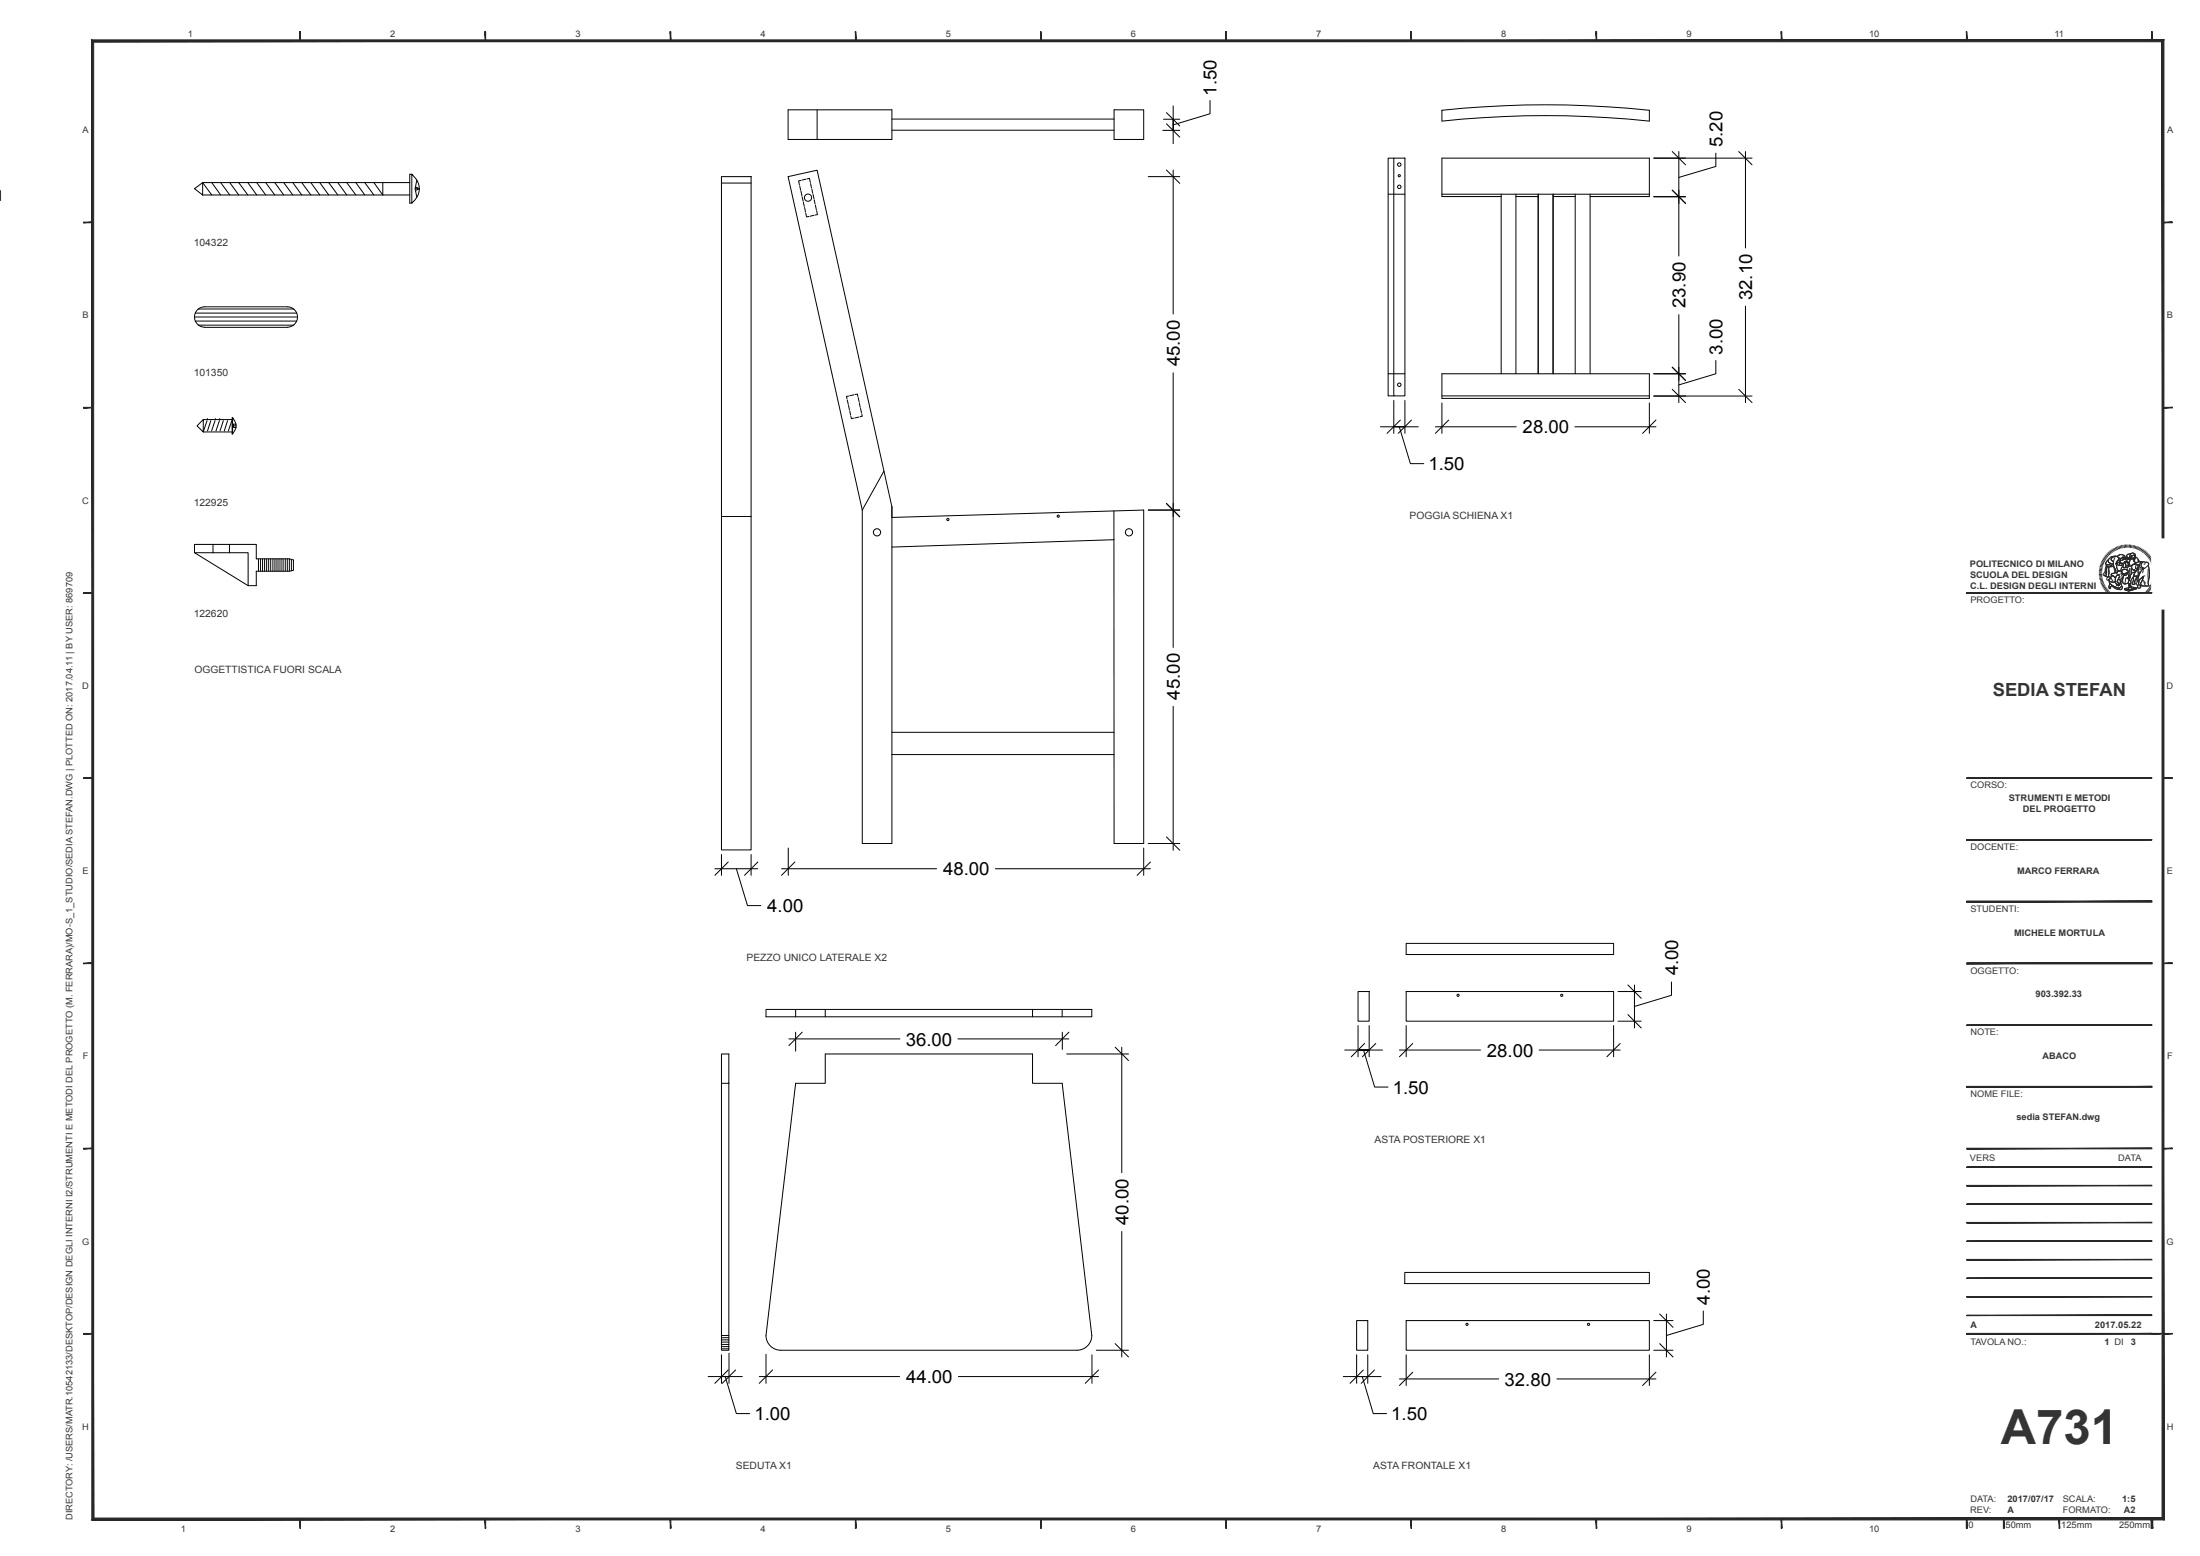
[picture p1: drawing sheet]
<svg xmlns="http://www.w3.org/2000/svg" width="594mm" height="420mm" viewBox="0 0 594 420" stroke-linecap="round" stroke-linejoin="round" font-family="sans-serif">
<g fill="none" stroke="#000" stroke-width=".27">
<path d="M212.8 29.6h28v8h-28zM220.6 29.6v8M240.8 35.1h60M240.8 32.1h60M300.8 29.6h8v8h-8zM389.3 29.7v3a265 265 0 0 1 56 0v-3M389.3 29.8a265 265 0 0 1 56 0M52.5 50.9l2.2-1.6v3.3zM54.7 52.6h55.9M57.2 49.3l2.4 3.3M59.6 49.3l2.4 3.3M62 49.3l2.5 3.3"/>
<path d="M64.5 49.3l2.4 3.3M66.9 49.3l2.4 3.3M69.3 49.3l2.4 3.3M71.7 49.3l2.5 3.3M74.2 49.3l2.4 3.3M76.6 49.3l2.5 3.3M79.1 49.3l2.4 3.3M81.5 49.3l2.4 3.3M83.9 49.3l2.4 3.3M86.3 49.3l2.5 3.3M88.8 49.3l2.4 3.3M91.2 49.3l2.4 3.3"/>
<path d="M93.6 49.3l2.5 3.3M96.1 49.3l2.4 3.3M98.5 49.3l2.4 3.3M100.9 49.3l2.5 3.3v-3.3M110.6 49.3h-55.9l2.5 3.3M111.2 47a4.7 4.7 0 0 1 0 7.8zM111.2 47h-.6v7.8h.6M112.2 50.4l1 .5h-1.1M112.5 48.6l-.4 2.3 .4 2.4M113.2 50.9l-1 .5M194.8 47.7h8v181.7h-8zM194.8 49.4h8"/>
<path d="M212.8 47.7l7.8-1.8 20.2 90.9v90.9h-8v-90zM215.9 50.2l.3 1.2M216.2 48.7l-.6 .1 .2 1.1M216.3 51.6l.2 1.2M216.6 53.1l.3 1.2M216.9 54.6l.2 1.1M217.2 56l.3 1.2M217.5 57.5l.3 1.1 .6-.2M217.7 48.4l-1.2 .2M218 48.3l.5-.2 .3 1.1M218.8 49.5l.3 1.2M219.2 51l.2 1.2"/>
<path d="M219.5 52.5l.3 1.1M219.8 58.1l-1.1 .3M219.8 53.9l.3 1.2M220.2 55.4l.2 1.2M220.5 56.8l.2 1.1-.6 .1M374.8 52.4h4.5M376.3 42.7h3v64.2h-3zM376.3 42.7h-1.5v64.2h1.5M389.3 52.4h56M405.3 52.4v48.5M405.3 53.1h-16v-10.4h56v10.4h-16M409.3 52.4v48.5"/>
<path d="M409.3 53.1h6M415.3 52.4v48.5M419.3 52.4v48.5M419.3 53.1h6M425.3 52.4v48.5M429.3 52.4v48.5M52.5 85.6h27.8M52.7 84.5h27.4M52.7 86.7h27.4M53.5 83.4h25.8M53.5 87.8h25.8M55.3 88.3a2.75 2.75 0 0 1-2.8-2.7 2.75 2.75 0 0 1 2.8-2.8h22.3a2.75 2.75 0 0 1 2.7 2.8 2.75 2.75 0 0 1-2.7 2.7"/>
<path d="M55.3 88.4h22.3M54.9 116.6l-1.7-1.7 1.7-1.6v3.3h7.8M54.9 113.3h7.8M55.9 113.5l-.9 2.8M56 113.3h.1M56.9 113.5l-.9 2.8M58.1 113.5l-1 2.8M58.1 113.3h.1M59.2 113.5l-.9 2.8M59.3 113.3h.1M60.3 113.5l-.9 2.8M61.4 113.5l-.8 2.8"/>
<path d="M62.6 113.5l-.9 2.8M62.8 112.7l-.1 4.4 .1-4.4 .9 1.8M62.8 114.6h.1M63.1 114.5h.6v.9h-.6zM63.1 114.9h.6M63.7 115.4l-.9 1.7M228.7 108l.3 1.1M229.1 109.4l.2 1.2M229.1 106.9l-.6 .1 .2 .7M229.4 110.9l.3 1.2M229.7 112.4l.2 .6 .6-.1M230.6 106.6l-1.2 .2"/>
<path d="M230.9 106.5l.6-.1 .1 .6M231.7 107.3l.3 1.2M231.9 112.6l-1.1 .2M232 108.8l.3 1.2M232.3 110.2l.3 1.2M232.7 111.7l.1 .7-.6 .1M374.8 100.9h4.5M389.3 100.9h56v6.6h-56zM389.3 106.9h56M194.8 139.4h8M238.7 127.2l-5.9 10.5M300.8 137.9v89.8h8v-90l-68 2"/>
<path d="M52.5 149.2l14.5 8.9M57.5 149.2h-5v-2.3h16.7v3.9h8.9M57.5 149.2h4.5M57.5 146.9v2.3M62 149.2h5v8.9h2.2v-3.9h8.9v-3.4l1.1 .3v2.8l-1.1 .3M62 146.9v2.3M69.8 150.8v3.4M70.3 150.8v3.4M70.9 150.8v3.4M71.4 150.8v3.4M72 150.8v3.4M72.5 150.8v3.4"/>
<path d="M73.1 150.8v3.4M73.7 150.8v3.4M74.2 150.8v3.4M74.8 150.8v3.4M75.3 150.8v3.4M75.9 150.8v3.4M76.4 150.8v3.4M77 150.8v3.4M77.6 150.8v3.4M78.7 151v3.1M300.8 145.7l-60 2M240.8 197.7h60"/>
<path d="M240.8 203.7h60M379.7 254.6h56v3.1h-56zM206.8 272.5h88v2h-88zM214.8 272.5v2M222.8 272.5v2M278.8 272.5v2M286.8 272.5v2M366.7 267.6h3v8h-3zM379.7 267.6h56v8h-56zM194.8 292.4v-7.9h2v80h-2v-72.1h2M214.8 292.4h8v-7.9h56v7.9h8l8 68.1a4 4 0 0 1-4 4h-80a4 4 0 0 1-4-4zM366.3 356.5h3v8h-3z"/>
<path d="M379.3 343.5h66v3h-66zM379.7 356.5h65.6v8h-65.6zM194.8 360.5h2M194.8 361.1h2M194.8 361.7h2M194.8 362.3h2M194.8 362.9h2M194.8 363.5h2M194.8 364.1h2"/>
<circle cx="218.2" cy="53.4" r=".97"/>
<circle cx="377.8" cy="47.4" r=".3"/>
<circle cx="377.8" cy="50.4" r=".47"/>
<circle cx="377.8" cy="44.4" r=".47"/>
<circle cx="377.8" cy="103.9" r=".47"/>
<circle cx="285.7" cy="139.3" r=".3"/>
<circle cx="236.8" cy="143.7" r=".97"/>
<circle cx="255.9" cy="140.2" r=".3"/>
<circle cx="304.8" cy="143.7" r=".97"/>
<circle cx="393.7" cy="268.7" r=".3"/>
<circle cx="421.7" cy="268.7" r=".3"/>
<circle cx="396.1" cy="357.5" r=".3"/>
<circle cx="428.9" cy="357.5" r=".3"/>
</g>
<g fill="#272727" stroke="#272727" stroke-width=".27">
<path d="M430.9 8.5l.2 2.5v-2.5zM430.9 8.5l.2 2.5h-.2z"/>
<path d="M24.8 410.3l559-.5h-558.5zM24.8 410.3l559-.5 .5 .5z"/>
<path d="M583.8 11.3v398.5l.5 .5zM583.8 11.3l.5-.5v399.5z"/>
<path d="M25.3 11.3h558.5l.5-.5zM24.8 10.8h559.5l-559 .5z"/>
<path d="M24.8 10.8l.5 399v-398.5zM24.8 10.8l.5 399-.5 .5z"/>
<path d="M380.9 8.5l.2 2.5v-2.5zM380.9 8.5l.2 2.5h-.2z"/>
<path d="M480.9 8.5l.2 2.5v-2.5zM480.9 8.5l.2 2.5h-.2z"/>
<path d="M530.9 8.5l.2 2.5v-2.5zM530.9 8.5l.2 2.5h-.2z"/>
<path d="M22.5 110.1h2.5v-.1zM22.5 110h2.5l-2.5 .1z"/>
<path d="M22.5 60.1h2.5v-.1zM22.5 60h2.5l-2.5 .1z"/>
<path d="M22.5 210.1h2.5v-.2zM22.5 209.9h2.5l-2.5 .2z"/>
<path d="M22.5 260.1h2.5v-.2zM22.5 259.9h2.5l-2.5 .2z"/>
<path d="M22.5 310.1h2.5v-.2zM22.5 309.9h2.5l-2.5 .2z"/>
<path d="M22.5 360.1h2.5v-.2zM22.5 359.9h2.5l-2.5 .2z"/>
<path d="M22.5 160.1h2.5v-.2zM22.5 159.9h2.5l-2.5 .2z"/>
<path d="M330.9 8.5l.2 2.5v-2.5zM330.9 8.5l.2 2.5h-.2z"/>
<path d="M280.9 8.5l.2 2.5v-2.5zM280.9 8.5l.2 2.5h-.2z"/>
<path d="M230.9 8.5l.2 2.5v-2.5zM230.9 8.5l.2 2.5h-.2z"/>
<path d="M181 8.5l.1 2.5v-2.5zM181 8.5l.1 2.5h-.1z"/>
<path d="M131 8.5l.1 2.5v-2.5zM131 8.5l.1 2.5h-.1z"/>
<path d="M81 8.5l.1 2.5v-2.5zM81 8.5l.1 2.5h-.1z"/>
<path d="M.1 51.5v2.5zM.1 51.5v2.5z"/>
<path d="M430.9 410l.2 2.5v-2.5zM430.9 410l.2 2.5h-.2z"/>
<path d="M380.9 410l.2 2.5v-2.5zM380.9 410l.2 2.5h-.2z"/>
<path d="M480.9 410l.2 2.5v-2.5zM480.9 410l.2 2.5h-.2z"/>
<path d="M530.9 410l.2 2.5v-2.5zM530.9 410l.2 2.5h-.2z"/>
<path d="M330.9 410l.2 2.5v-2.5zM330.9 410l.2 2.5h-.2z"/>
<path d="M280.9 410l.2 2.5v-2.5zM280.9 410l.2 2.5h-.2z"/>
<path d="M230.9 410l.2 2.5v-2.5zM230.9 410l.2 2.5h-.2z"/>
<path d="M181 410l.1 2.5v-2.5zM181 410l.1 2.5h-.1z"/>
<path d="M131 410l.1 2.5v-2.5zM131 410l.1 2.5h-.1z"/>
<path d="M81 410l.1 2.5v-2.5zM81 410l.1 2.5h-.1z"/>
<path d="M580.9 8.5l.2 2.5v-2.5zM580.9 8.5l.2 2.5h-.2z"/>
<path d="M580.9 410l.2 2.5v-2.5zM580.9 410l.2 2.5h-.2z"/>
<path d="M584 110v.1l2.5-.1zM584 110.1l2.5-.1v.1z"/>
<path d="M584 60v.1l2.5-.1zM584 60.1l2.5-.1v.1z"/>
<path d="M584 209.9v.2l2.5-.2zM584 210.1l2.5-.2v.2z"/>
<path d="M584 259.9v.2l2.5-.2zM584 260.1l2.5-.2v.2z"/>
<path d="M584 309.9v.2l2.5-.2zM584 310.1l2.5-.2v.2z"/>
<path d="M584 359.9v.2l2.5-.2zM584 360.1l2.5-.2v.2z"/>
<path d="M584 159.9v.2l2.5-.2zM584 160.1l2.5-.2v.2z"/>
</g>
<g fill="none" stroke="#272727" stroke-width=".27">
<path d="M566.8 154.4h.7M566.8 154.7h.7M566.8 154l.7 .1M566.9 153.6l.6 .1M566.9 153.3l.7 .1M567 152.9l.7 .2M567.1 152.6l.7 .2M567.2 152.2l.6 .3M567.3 151.9l.7 .3M567.5 151.6l.6 .3M567.5 155l-.7 .1M567.5 155.4h-.7"/>
<path d="M567.5 155.7l-.6 .1M567.6 156l-.7 .1M567.6 151.3l.6 .3M567.7 156.3l-.7 .2M567.7 156.6l-.6 .2M567.8 150.9l.6 .4M567.8 156.9l-.6 .3M567.9 157.2l-.6 .3M568 150.6l.6 .4M568 157.5l-.5 .3M568.2 150.3l.5 .4M568.2 157.8l-.6 .4"/>
<path d="M568.3 158.1l-.5 .4M568.4 150l.5 .5M568.5 158.4l-.6 .4M568.6 149.8l.5 .4M568.7 158.7l-.6 .4M568.9 149.5l.4 .5M568.9 158.9l-.6 .5M569.1 149.2l.5 .5M569.1 159.2l-.5 .4M569.3 159.4l-.5 .5M569.4 149l.4 .5M569.5 159.7l-.4 .5"/>
<path d="M569.6 148.8l.4 .5M569.8 159.9l-.5 .5M569.9 148.6l.4 .5M570.2 148.3l.4 .6M570.5 148.2l.3 .5M570.8 148l.3 .6M571.1 147.8l.3 .6M571.4 147.7l.3 .6M571.8 147.5l.2 .7M572.1 147.4l.2 .7M572.5 147.3l.1 .7M572.8 154.1l.6-.5 1 .3 .3 .6-.9 .4a.39 .39 0 0 1-.5 .1 .39 .39 0 0 1-.3-.3z"/>
<path d="M572.8 147.2l.2 .7M573.2 147.2l.1 .6M573.3 155l.5 .4 .5-.3 .4-.8-.3-.4-.5-.2h-.6l-.5 .7-.1-.1 .2-1.1 .2-.2 1.3 .2 .5-.4v-.3l.6 .1v.5a.62 .62 0 0 1-.1 1l.1 .8-.3 .3-.4 .2-.2 .6h-.3l.5 .2-.1 .4 .3-.3-.3 1.1h-.2a.86 .86 0 0 1-1.3-.1l-.4-.4 .3-.5 .2-1.1M573.5 147.1l.1 .7M573.6 158.9l2-.5 1.2 .3-2.1 .6zM573.8 147.1l.1 .7M574.2 147.1v.7M574.6 147.1v.7M574.7 159.3l2.1-.6v.3l-2.1 .6zM574.8 155.4h.1M575 147.1l-.1 .7M575 157.5l.2-.1 .2 1.1-.3-.6-.3 .7z"/>
<path d="M575.3 149.5a.81 .81 0 0 1 1.1 0 .81 .81 0 0 1 0 1.2l-.1 .5-.2 .3 .2-1.4a.5 .5 0 0 0-.6-.2 .5 .5 0 0 0-.3 .6l-.2 .6-.2-.8zM575.3 147.1l-.1 .7M575.5 152.7a1.39 1.39 0 0 1 2.1 .1 1.7 1.7 0 0 1-1.4 1.3l-.1-.1a1.17 1.17 0 0 1-.6-1.3zM575.6 150l.6-.2 .2 .5-.3 .5a.4 .4 0 0 1-.4 .1 .4 .4 0 0 1-.3-.4zM575.6 154.6l.8-.1-.4 1.3-.7 .9 .1 .7-.4 .1-.2 .5a2.53 2.53 0 0 1 .3-2.1zM575.6 147.2l-.1 .6M576 147.2l-.1 .7M576.1 155.6l.8-.1-.3 .8a1.1 1.1 0 0 0-.1 1.3h-.7zM576.3 147.3l-.1 .7M576.4 152.1l1-.5h.9l-.7 1-1.3-.4zM576.5 150.3l.6 .4 .6 .9-.9 .3a.73 .73 0 0 1-.3-1.3zM576.7 147.4l-.2 .7"/>
<path d="M577 147.5l-.2 .6M577.1 153.6h.3l-.2 1.9-1.1 .1a2.2 2.2 0 0 1 .8-1.7zM577.4 147.6l-.3 .7M577.5 156.6l1.2-1-.4 1.3a1.17 1.17 0 0 0-.4 1.4 .41 .41 0 0 1-.3 .4 .41 .41 0 0 1-.5-.3zM577.7 147.8l-.3 .6M578 148l-.3 .6M578.3 148.1l-.3 .6M578.6 151.6l.7 .2a.53 .53 0 0 1 .7 .1 .53 .53 0 0 1 0 .7l.3 1.6v1.7a1.99 1.99 0 0 0 0 2.2h-2.5l.9-2.5-1.5 1.4a6.3 6.3 0 0 1 1.3-3.5l.5-.1a.93 .93 0 0 1-.9-.7 .93 .93 0 0 1 .5-1.1zM578.6 148.3l-.3 .6M578.9 148.5l-.4 .6M579.2 148.7l-.4 .5M579.2 159.8l.5 .5"/>
<path d="M579.5 148.9l-.4 .5M579.5 159.6l.4 .4M579.7 159.4l.5 .4M579.7 149.2l-.4 .5M579.9 159.1l.5 .4M580 149.4l-.5 .5M580.1 158.8l.6 .4M580.2 149.7l-.5 .5M580.3 158.5l.5 .4M580.5 150l-.6 .4M580.5 158.3l.5 .3M580.6 158l.6 .3"/>
<path d="M580.7 150.3l-.6 .4M580.7 157.7l.7 .3M580.9 150.5l-.6 .4M580.9 157.4l.6 .3M581 157.1l.6 .2M581 150.9l-.5 .3M581.1 156.8l.7 .2M581.2 156.5l.7 .1M581.3 151.2l-.7 .3M581.3 156.2l.6 .1M581.3 155.8l.7 .2M581.4 151.5l-.6 .3"/>
<path d="M581.4 155.5l.7 .1M581.4 155h.7M581.4 154.6h.7M581.4 155.2h.7M581.6 151.8l-.7 .3M581.7 152.2l-.7 .2M581.8 152.5l-.7 .2M581.9 152.8l-.7 .2M581.9 153.2l-.6 .1M582 153.6h-.7M582.1 153.9l-.7 .1M582.1 154.3h-.7"/>
<path d="M570 160.1l-.4 .5M570.3 160.3l-.4 .6M570.5 160.5l-.3 .6M570.8 160.7l-.3 .6M571.1 160.8l-.3 .6M571.4 161l-.3 .6M571.7 161.1l-.3 .7M572 161.3l-.3 .6M572.3 161.4l-.2 .6M572.6 161.5l-.2 .6M572.9 161.6l-.2 .6M573.2 161.6l-.1 .7"/>
<path d="M573.6 161.6l-.1 .7M573.9 161.7l-.1 .7M574.2 161.7v.7M574.5 161.7v.7M574.9 161.7v.7M575.2 161.7v.7M575.5 161.6l.1 .7M575.8 161.6l.2 .6M576.1 161.5l.2 .6M576.4 161.4l.2 .7M576.8 161.3l.2 .7M577.1 161.2l.2 .7"/>
<path d="M577.4 161.1l.3 .6M577.7 160.9l.3 .6M578 160.8l.3 .5M578.2 160.6l.4 .6M578.5 160.4l.4 .6M578.8 160.2l.4 .6M579 160l.4 .5"/>
</g>
<path d="M574.3 155.9l.3 .1 .2-.6 .4-.2-.4 1.4v-.4h-.3zM574.8 155.4h.1" fill="none" stroke="#272727" stroke-width=".27"/>
<g fill="none" stroke="#272727" stroke-width=".27">
<path d="M568.7 152.3l.7 .1a.88 .88 0 0 0 1.2-.1v.6a1.48 1.48 0 0 1-2-.4zM568.7 152.3l.1 .5M568.9 152.8l-.3 .8-.2 1.3-.3 .5 .4 .1M568.9 151.4l.4-.3a.74 .74 0 0 0 .1 .8 .74 .74 0 0 0 .7 .3l.4 .1a.78 .78 0 0 1-1.1 .1l-.4 .1a.42 .42 0 0 1-.5-.3 .42 .42 0 0 1 .3-.6zM569.1 152.9h.5l-.3 .7 .1 1.1v1h-.2a.42 .42 0 0 1-.6-.4l.2-.7a1.87 1.87 0 0 1 .3-1.7zM569.1 152.9a1.47 1.47 0 0 0-.3 1.6l-.3 1 .7 .2M569.4 156.5a.72 .72 0 0 0 .8 .6l.9-.1M569.4 150.8a2.01 2.01 0 0 1 2-.6 .99 .99 0 0 0-1.3 1l.6 .3-.1 .8-.7-.2a.72 .72 0 0 1-.7-.5 .72 .72 0 0 1 .2-.8zM569.5 156.8l.7 .3 .9-.1 .5 .8-.1 .2 .3-.3 .1 .4v-.5l.2 .4 .1-.1-.2-.4 .4 .2-.4-.5a.48 .48 0 0 1-.4-.4 .48 .48 0 0 1 .3-.5 .62 .62 0 0 1 .6 .8 .91 .91 0 0 1 .2 1.1 .91 .91 0 0 1-1 .5l-.1-.1a2.47 2.47 0 0 1-2.1-1.7zM569.5 156.8a1.56 1.56 0 0 0 1.4 1.5l1.3 .6M569.6 152.9h1.1l.6 1.2-.1 .4-.4 .2a.53 .53 0 0 0-.6 .2 .53 .53 0 0 0 0 .6 .48 .48 0 0 1-.6 .3 .48 .48 0 0 1-.3-.7v-1.5zM569.6 153l-.3 .6 .1 2.1"/>
<path d="M569.7 157.5l.8 .7 1.1 .4a.81 .81 0 0 0 1.2-.5 .65 .65 0 0 1 .1 .9 .65 .65 0 0 1-1 .1l-1-.4a.71 .71 0 0 0-1.1-.3l-.1 .2 .2 .1-.3 .2-.2-.5zM569.7 157.5l-.3 1a.28 .28 0 0 0 .2 .4 .28 .28 0 0 0 .3-.2l-.1-.1a.43 .43 0 0 1 .4-.4 .43 .43 0 0 1 .4 .3l.6 .4a1.45 1.45 0 0 0 1.8-.1l-.2-.7M569.8 155.9l-.6-.1-.3 .1-.1 .5a.5 .5 0 0 0 .9-.2 .51 .51 0 0 1 .7 .5l.1 .1M570 155.6l.5-.3 .1 .2a.88 .88 0 0 1 .6 .8 .88 .88 0 0 1-.5 .9l-.5-.1a.68 .68 0 0 1-.8-.7l.6-.2-.1-.3zM570.1 155l1.1-.5 .4 .1a.5 .5 0 0 1 .3-.5 .5 .5 0 0 1 .6 .1l.3 .2a1.07 1.07 0 0 1 .5 1.3 1.07 1.07 0 0 1-1.2 .6v-.3a.3 .3 0 0 0 .3-.3 .3 .3 0 0 0-.3-.3l-.5-.1-.4 .7-.7-.7-.3 .2zM570.1 150.7a1.01 1.01 0 0 1 1.1-.6 1.01 1.01 0 0 1 .8 .9l-.3 .4a.99 .99 0 0 0-.2 1.5 .99 .99 0 0 0 .7 1.2v.1a.49 .49 0 0 0-.7 .5l-.3-.2 .1-.4-.5-1-.1-1.6-.6-.3zM570.4 155.2l.8 .8M570.5 155.3v.1a.53 .53 0 0 0-.5 .2 .53 .53 0 0 0 0 .6M570.7 152.9h-1.6a.52 .52 0 0 0-.6 .1 .52 .52 0 0 0-.1 .6l-.1 .8-.5 .7 .3 .3M570.8 153.2l.3 1.4M571.1 150.5a2.94 2.94 0 0 0-.2 2.8l.4 .7a.4 .4 0 0 0-.1 .4 .4 .4 0 0 0 .3 .3h.1a.43 .43 0 0 1 .2-.5 .43 .43 0 0 1 .4-.1 .99 .99 0 0 1-.7-1.2 1.12 1.12 0 0 1 .4-1.7 .76 .76 0 0 0-.1-.8 .76 .76 0 0 0-.7-.3 1.37 1.37 0 0 0-1.8 1.6l1.2 .6a.78 .78 0 0 1-1.1 .1l-.4 .1a.42 .42 0 0 1-.5-.3 .42 .42 0 0 1 .3-.6l.5-.5M571.2 154.5l-.4 .2a.53 .53 0 0 0-.6 .2 .53 .53 0 0 0 0 .6"/>
<path d="M571.4 150.2a.96 .96 0 0 0-1.3 1l.5 .3M571.6 155.3a.46 .46 0 0 1 .5 .1 .46 .46 0 0 1 .1 .5l-.3 .5a.5 .5 0 0 0-.2 .5 .5 .5 0 0 0 .4 .4l.3 .4-.4-.2 .2 .5-.3-.4 .1 .5-.2-.4-.3 .3 .1-.2a1.76 1.76 0 0 1 0-2.5zM571.6 155.3a.46 .46 0 0 1 .5 .1 .46 .46 0 0 1 .1 .5l-.3 .5a.5 .5 0 0 0-.2 .5 .5 .5 0 0 0 .4 .4l.3 .4-.4-.2 .2 .5-.3-.4 .1 .5-.2-.3-.3 .2 .1-.2a1.86 1.86 0 0 1 0-2.5zM571.6 152l.7-.3 .3 .3a.32 .32 0 0 0-.3 .2 .32 .32 0 0 0 .1 .4 .53 .53 0 0 1-.6-.1 .53 .53 0 0 1-.2-.5zM571.6 151.5l.3-.3 .6-.1-.1 .6-1.1 .5zM571.6 152a.57 .57 0 0 0 .8 .6M571.7 150.3a1.16 1.16 0 0 1 1.1-.6 1.16 1.16 0 0 1 1 .8h-.3a.43 .43 0 0 0-.7 .2l-.8-.1M571.8 150.1v-.1a1.23 1.23 0 0 1 2 .4l-.2 .1-.4-.2a.77 .77 0 0 1-.8 .4 .77 .77 0 0 1-.6-.6zM572 150.5l.7 .2 .5-.4 .3 .2-.3 .6a.37 .37 0 0 1-.4 .2 .37 .37 0 0 1-.3-.2l-.6 .1zM572.2 154.1a1.31 1.31 0 0 1 .9 1.9l-.2 .1M572.3 152l.9 .1-.3 .1v.3l-.2 .2-.5-.2zM572.3 156.4l.2 .7a.9 .9 0 0 1 .3 1.1 .9 .9 0 0 1-1 .5"/>
<path d="M572.4 151.7l.2 .3M572.5 151.5l-.1 .2-1.1 .5M572.5 155l-.8 .2M572.5 151.1l-.3 .5M572.6 154.7l.8 .4M572.7 152l.5 .1-.3 .1-.1 .4h-.4a.31 .31 0 0 1-.2-.5 .31 .31 0 0 1 .5 0h-.2M572.7 155.1a.71 .71 0 0 1 .2 1 .71 .71 0 0 1-.9 .2M572.8 154.4a.89 .89 0 0 1 1.5-.5l.4 .4v.3l-1.4 .4M572.8 157l.8 .6M573 151.1h.1M573.1 150.6l.2 .2M573.1 156.3l.1 1"/>
<path d="M573.1 153a1.2 1.2 0 0 0-.4 1.3M573.2 150.7v.1M573.3 155l1.1-.5a.6 .6 0 0 1-.4 .7 .6 .6 0 0 1-.7-.2zM573.3 155.8l-.3 .9-.4 .5M573.5 150.9l.9-.2 .1 .2a.52 .52 0 0 1-.8 0zM573.5 150.5l-.2 .6-.4 .2-.4-.2-.6 .1M573.6 158.9l1.1 .4v.2l-1.1-.3zM573.6 158.9a5.7 5.7 0 0 1 3.2-.2l-2.1 .6zM573.7 151.6a.97 .97 0 0 1 1 .3 .97 .97 0 0 1 .1 1l-.2-.2a.65 .65 0 0 0 0-.8 .65 .65 0 0 0-.8-.2l.1 .7a.46 .46 0 0 1 0 .7 .46 .46 0 0 1-.7-.1 .46 .46 0 0 1 .1-.6zM573.9 151.6a.79 .79 0 0 1 .8 .7 .79 .79 0 0 1-.6 .9l-.2-.1 .1-.5-.3-.7zM573.9 156.1l-.3 1.5 1.1-.2M573.9 150.7a.39 .39 0 0 1 .6-.3 .39 .39 0 0 1 .1 .6h-.1"/>
<path d="M573.9 155.2h.1M574 150.4a.43 .43 0 0 1 .6 0 .43 .43 0 0 1 0 .6l-.2-.3h-.5zM574 154.8l.2 .1M574.1 155.1h.1M574.1 154.9h.1M574.1 151.9h.1M574.2 151.8l-.2 .1M574.3 150.8l-.5-.1-.2 .2a.45 .45 0 0 0 .5 .3 .45 .45 0 0 0 .4-.4l-.2-.1 .1 .2M574.3 153.2l.1 .7M574.4 154.6l-.1 .3a.48 .48 0 0 1-.4 .4 .48 .48 0 0 1-.5-.3M574.4 151.7l.3 .2-.2 .2M574.6 151.9a.47 .47 0 0 0-.8-.3 .47 .47 0 0 0 .1 .8l.1 .2a.44 .44 0 0 1-.2 .6 .44 .44 0 0 1-.6-.2 .44 .44 0 0 1 .1-.6l.1-.4a.82 .82 0 0 1 1.2-.3 .82 .82 0 0 1 .1 1.2l-.1-.3"/>
<path d="M574.7 152.2h-.2M574.7 152v.5h-.8M574.7 152.9l-.8 .3M574.7 159.3v.2M574.8 150.9l.2-.1 .1 .4-.3 .9M574.8 156l-.1 .6 .3-.3M574.9 150.5l.1 .4M574.9 152.5l-.1-.5 .3-.8-.3-.5a.6 .6 0 0 1-.6-.7 .6 .6 0 0 1 .8-.5h.3l-.3 .8 .2 .8 .2-.6a.4 .4 0 0 0 .3 .4 .4 .4 0 0 0 .4-.1v.7l.2-.2 .3 .6-1.1 .8M575 155.8l-.1 .2-.1-.2M575 153.5l-.1 1.3M575 152.7l.5 .2M575.1 154.6l-.4 .5 .1 .3"/>
<path d="M575.2 155.2l-.4 .2-.1 .6h-.4l.5 .2M575.2 153.5l-.4 .9M575.3 149.5a.81 .81 0 0 1 1.1 0 .81 .81 0 0 1 0 1.2l-.3 .8-.1-.1 .3-1.3a.5 .5 0 0 0-.6-.2 .5 .5 0 0 0-.3 .6l-.2 .6-.2-.8zM575.3 149.5l-.5 .1a.6 .6 0 0 0-.6 .7M575.4 150.5a.38 .38 0 0 0 .3 .4 .38 .38 0 0 0 .4-.1M575.6 150.3h.2M575.6 154.7l-.5 1.3a2.35 2.35 0 0 0-.3 2l.4-.6 .3 1.4-.4-.9-.4 1.1 .2-.9M575.7 150.7l.1 .1M575.7 153.6l-.3 .6 .1 .4 1.1-.2 .3-.5M575.7 150.3v.1M575.7 150.6l.1 .1M576 150.5h.2"/>
<path d="M576.1 150.5h.1M576.3 151.3l.3 .6M576.3 153.8h.1M576.4 154.5l-.4 1.3-.7 .9v.9M576.5 153.7l-.3 .1M576.6 150.3l.8 1M576.6 154l-.1 .1M576.8 158.7v.3l-2.1 .6-1.1-.4v-.3M576.9 155.5l-.3 .8a1 1 0 0 0-.1 1.3h-.7l.3-2M577.1 153.3l-.1 .4M577.1 152.4h.3l.2 .4M577.2 151.2l.5 .4"/>
<path d="M577.2 155.5l-1.1 .1M577.2 156.8v.3l.2 .1M577.4 153.6v.1a5.1 5.1 0 0 1-.7 3l.2 1.2 .3 .2M577.6 152.6a1 1 0 0 1 1-1l.7 .2a.56 .56 0 0 1 .8 .2 .56 .56 0 0 1-.3 .8 1.2 1.2 0 0 1-1.1 .7 1.2 1.2 0 0 1-1.1-.7M577.6 152.8l-.4 .6a.84 .84 0 0 1-1.2 .5 .84 .84 0 0 1-.3-1.2l.4-.3h.5l.2 .1-.2 .5a.27 .27 0 0 0 0 .4 .27 .27 0 0 0 .4-.1 .71 .71 0 0 0 0-.9 .71 .71 0 0 0-.9-.1l-.6 .4v.4M577.7 154.4v.5M578.1 153.5l-.9 .1M578.1 157.7l.6 .5M578.3 151.6l-1.3 .2-.7 .4M578.5 156.6l.8 .8M578.5 153.5a6.3 6.3 0 0 0-1.3 3.5l1.5-1.4 .4-.1M578.6 151.6a.93 .93 0 0 0-.5 1.1 .93 .93 0 0 0 .9 .7"/>
<path d="M578.7 155.6l-.4 1.3a1.13 1.13 0 0 0-.3 1.6l-.3 .3-.5-.1-.1-.2 .5-1.9M578.8 153.6l-.3 1M578.9 157a.95 .95 0 0 0 .7 1.2M579.2 152.1l-.3 .3M580 153.7v3.3M580 152.6a8 8 0 0 1 0 4.8l.3 .7h-2.5"/>
</g>
<g fill="#fff" stroke="#fff" stroke-width=".27">
<path d="M556 160l30.8 4.3h-30.8z"/>
<path d="M556 160h25l5.8 4.3z"/>
<path d="M581 145.5h5.8l-5.8 14.5z"/>
<path d="M586.8 145.5v18.8l-5.8-4.3z"/>
<path d="M253.8 231.7v5.5l14.1-5.5zM253.8 237.2l14.1-5.5v5.5z"/>
<path d="M314 175.7v14h5.5zM314 175.7h5.5v14z"/>
<path d="M314 85.7v14h5.5zM314 85.7h5.5v14z"/>
<path d="M206.3 241.7v5.5l11.3-5.5zM206.3 247.2l11.3-5.5v5.5z"/>
<path d="M324 15.4v10.8h5.5zM324 15.4h5.5v10.8z"/>
<path d="M410.3 112.4v5.5l14-5.5zM410.3 117.9l14-5.5v5.5z"/>
<path d="M385.3 122.4v5.5l10.8-5.5zM385.3 127.9l10.8-5.5v5.5z"/>
<path d="M460.6 85.3v11.1h5.4zM460.6 85.3h5.4v11.1z"/>
<path d="M450.6 70v14h5.4zM450.6 70h5.4v14z"/>
<path d="M460.6 29.3v11.1h5.4zM460.6 29.3h5.4v11.1z"/>
<path d="M468.6 67.9v13.9h5.4zM468.6 67.9h5.4v13.9z"/>
<path d="M243.8 368.9v5.4l14-5.4zM243.8 374.3l14-5.4v5.4z"/>
<path d="M243.9 277.7v5.4l13.8-5.4zM243.9 283.1l13.8-5.4v5.4z"/>
<path d="M300.2 317.4v14.1h5.4zM300.2 317.4h5.4v14.1z"/>
<path d="M203.3 378.9v5.4l10.8-5.4zM203.3 384.3l10.8-5.4v5.4z"/>
<path d="M400.7 280.7v5.4l14-5.4zM400.7 286.1l14-5.4v5.4z"/>
<path d="M448.6 252.9v11.3h5.4zM448.6 252.9h5.4v11.3z"/>
<path d="M375.6 290.7v5.4l10.8-5.4zM375.6 296.1l10.8-5.4v5.4z"/>
<path d="M405.5 369.5v5.4l13.9-5.4zM405.5 374.9l13.9-5.4v5.4z"/>
<path d="M375.3 378.9v5.4l10.8-5.4zM375.3 384.3l10.8-5.4v5.4z"/>
<path d="M457.2 341.7v11.3h5.4zM457.2 341.7h5.4v11.3z"/>
</g>
<path d="M556 160h25v-14.5h5.8v18.8h-30.8z" fill="none" stroke="#fff" stroke-width=".27"/>
<g fill="#272727" stroke="#272727" stroke-width=".27">
<path d="M581 360.1h2.5v-.2zM581 359.9h2.5l-2.5 .2z"/>
<path d="M531 359.9v.2l50-.2zM531 360.1l50-.2v.2z"/>
<path d="M531 359.9v.2l50-.2zM531 360.1l50-.2v.2z"/>
<path d="M531 355h50zM531 355.1l50-.1z"/>
<path d="M531 350h50zM531 350.1l50-.1z"/>
<path d="M531 344.9h50zM531 345.1l50-.2z"/>
<path d="M531 339.9h50zM531 340.1l50-.2z"/>
<path d="M531 335h50zM531 335.1l50-.1z"/>
<path d="M531 330h50zM531 330.1l50-.1z"/>
<path d="M531 325h50zM531 325.1l50-.1z"/>
<path d="M531 320h50zM531 320.1l50-.1z"/>
<path d="M531 226.8h50v-.2zM531 226.6h50l-50 .2z"/>
<path d="M531 243.5h50v-.2zM531 243.3h50l-50 .2z"/>
<path d="M531 243.3v.2l50-.2zM531 243.5l50-.2v.2z"/>
<path d="M531 259.9v.2l50-.2zM531 260.1l50-.2v.2z"/>
<path d="M531 160.1h50v-.2zM531 159.9h50l-50 .2z"/>
<path d="M531 259.9v.2l50-.2zM531 260.1l50-.2v.2z"/>
<path d="M531 276.6v.2l50-.2zM531 276.8l50-.2v.2z"/>
<path d="M531 259.9v.2l50-.2zM531 260.1l50-.2v.2z"/>
<path d="M531 259.9v.2l50-.2zM531 260.1l50-.2v.2z"/>
<path d="M531 210.1h50v-.2zM531 209.9h50l-50 .2z"/>
<path d="M531 293.3v.2l50-.2zM531 293.5l50-.2v.2z"/>
<path d="M531 293.3v.2l50-.2zM531 293.5l50-.2v.2z"/>
<path d="M531 315h50zM531 315.1l50-.1z"/>
<path d="M531 309.9v.2l50-.2zM531 310.1l50-.2v.2z"/>
<path d="M581 360.1h2.5v-.2zM581 359.9h2.5l-2.5 .2z"/>
<path d="M530.9 410v2.5h.2zM530.9 410h.2v2.5z"/>
<path d="M540.9 410l.2 2.5v-2.5zM540.9 410l.2 2.5h-.2z"/>
<path d="M555.9 410l.2 2.5v-2.5zM555.9 410l.2 2.5h-.2z"/>
<path d="M580.8 410l.5 2.5v-2.5zM580.8 410l.5 2.5h-.5z"/>
</g>
<g fill="none" stroke="#000" stroke-width=".27">
<path d="M314 35.2h4.5M314.1 32.2h4.4M314.9 30.4l3.6 3.6M314.9 33.4l3.6 3.6M316.8 32.2v3v-3M316.8 28.6v3.6M316.8 35.2v3.6M326.7 27.1v3.6l-9.9 3M310 47.7h8.5M314.9 45.9l3.6 3.6M316.8 45.9v38.9M446.5 53.1h8.6"/>
<path d="M446.5 42.7h26.6M451.5 51.3l3.6 3.6M451.5 40.9l3.6 3.6M453.3 40.9v28.2M463.3 41.3v3.6l-10 3M469.5 40.9l3.6 3.6M471.3 40.9v26M451.5 99.1l3.6 3.6M453.3 84.9v23.8M463.3 97.3v3.6l-10 3M471.3 82.6v26.1M316.8 100.6v74.2"/>
<path d="M372.7 115.2h3.6M376.3 108.1v8.9M377.8 115.2l3 9.9h3.6M378.1 113.4l-3.6 3.6M379.3 115.2h-3h3M379.3 115.2h3.6M379.3 108.1v8.9M381.1 113.4l-3.6 3.6M387.5 115.2h21.9M389.3 108.8v8.2M391.1 113.4l-3.6 3.6M425.2 115.2h21.9"/>
<path d="M445.3 108.8v8.2M446.5 100.9h8.6M446.5 106.9h26.6M447.1 113.4l-3.6 3.6M451.5 105.1l3.6 3.6M469.5 105.1l3.6 3.6M310 137.7h8.5M314.9 135.9l3.6 3.6M316.8 190.6v38.9M193 234.5h11.6M194.8 230.6v5.7M196.6 232.7l-3.6 3.6"/>
<path d="M198.8 234.5l3 9.9h3.6M202.8 230.6v5.7M204.6 232.7l-3.6 3.6M211 234.5h41.9M212.8 228.9v7.4M214.6 232.7l-3.6 3.6M268.8 234.5h41.8M308.8 228.9v7.4M310 227.7h8.5M310.6 232.7l-3.6 3.6M314.9 225.9l3.6 3.6M214.8 278.6v5.1"/>
<path d="M216.6 278.6l-3.6 3.6M286.8 278.6v4.7M288.6 278.6l-3.6 3.6M366.7 276.8v8.5M369.7 276.8v8.5M379.7 276.8v8.5M435.7 276.8v8.5M436.9 275.6h6.2M436.9 267.6h6.2M439.5 273.9l3.6 3.6M439.5 265.9l3.6 3.6M441.3 265.9v11.6"/>
<path d="M451.3 265.1v3.6l-10 3M213 280.4h30M258.6 280.4h30M288 284.5h16.7M301.1 282.7l3.6 3.6M302.9 282.7v33.8M363.1 283.4h3.6M366.7 283.4h3h-3M368.2 283.4l3 10h3.6M368.4 281.7l-3.6 3.6M369.7 283.4h3.6M371.5 281.7l-3.6 3.6"/>
<path d="M377.8 283.4h21.9M381.4 281.7l-3.6 3.6M415.6 283.4h21.9M437.5 281.7l-3.6 3.6M302.9 332.4v33.9M446.5 356.5h5.2M448.1 354.7l3.6 3.6M449.9 354.7v11.6M459.9 353.9v3.6l-10 3M191.2 371.6h3.6M194.8 365.7v7.7M195.8 371.6l3 10h3.6"/>
<path d="M196.6 369.8l-3.6 3.6M196.8 371.6h-2h2M196.8 371.6h3.6M196.8 365.3v8.1M198.6 369.8l-3.6 3.6M205 371.6h37.9M206.8 365.6v7.8M208.6 369.8l-3.6 3.6M258.8 371.6h37.8M294.8 365.7v7.7M296 364.5h8.7M296.6 369.8l-3.6 3.6"/>
<path d="M301.1 362.7l3.6 3.6M362.7 371.6h3.6M366.3 371.6h3h-3M366.3 365.7v7.7M367.8 371.6l3 10h3.6M368.1 369.8l-3.6 3.6M369.3 371.6h3.6M369.3 365.7v7.7M371.1 369.8l-3.6 3.6M377.8 372.2h26.8M379.7 365.7v8.3M381.4 370.4l-3.6 3.6"/>
<path d="M420.3 372.2h26.8M445.3 365.7v8.3M446.5 364.5h5.2M447.1 370.4l-3.6 3.6M448.1 362.7l3.6 3.6"/>
</g>
<text font-size="13" fill="#343434" x="540.2" y="389.8">A731</text>
<g font-size="4.9">
<text x="328.5" y="25.8" transform="rotate(-90 328.5 25.8)">1.50</text>
<text x="465.1" y="39.8" transform="rotate(-90 465.1 39.8)">5.20</text>
<text x="455.1" y="83.2" transform="rotate(-90 455.1 83.2)">23.90</text>
<text x="473.1" y="81.1" transform="rotate(-90 473.1 81.1)">32.10</text>
<text x="465.1" y="95.8" transform="rotate(-90 465.1 95.8)">3.00</text>
<text x="318.5" y="98.9" transform="rotate(-90 318.5 98.9)">45.00</text>
<text x="411.1" y="117">28.00</text>
<text x="385.7" y="126.9">1.50</text>
<text x="318.5" y="188.9" transform="rotate(-90 318.5 188.9)">45.00</text>
<text x="254.6" y="236.3">48.00</text>
<text x="207.2" y="246.2">4.00</text>
<text x="453.1" y="263.3" transform="rotate(-90 453.1 263.3)">4.00</text>
<text x="244.5" y="282.2">36.00</text>
<text x="401.5" y="285.2">28.00</text>
<text x="376" y="295.2">1.50</text>
<text x="304.7" y="330.7" transform="rotate(-90 304.7 330.7)">40.00</text>
<text x="461.7" y="352.1" transform="rotate(-90 461.7 352.1)">4.00</text>
<text x="244.6" y="373.3">44.00</text>
<text x="406.2" y="374">32.80</text>
<text x="203.7" y="383.3">1.00</text>
<text x="375.6" y="383.3">1.50</text>
</g>
<text font-size="4.9" fill="#343434" x="538" y="187.8">SEDIA STEFAN</text>
<g font-size="2.7" fill="#343434">
<text x="52.3" y="66.5">104322</text>
<text x="52.3" y="101.5">101350</text>
<text x="52.3" y="136.5">122925</text>
<text x="380.6" y="140.1">POGGIA SCHIENA X1</text>
<text x="52.3" y="166.5">122620</text>
<text x="52.5" y="181.5">OGGETTISTICA FUORI SCALA</text>
<text x="201.6" y="259.4">PEZZO UNICO LATERALE X2</text>
<text x="371.2" y="308.4">ASTA POSTERIORE X1</text>
<text x="198.7" y="396.5">SEDUTA X1</text>
<text x="370.8" y="396.5">ASTA FRONTALE X1</text>
</g>
<g font-size="2.4" fill="#343434">
<text x="50.7" y="9.9">1</text>
<text x="105.3" y="9.9">2</text>
<text x="155.3" y="9.9">3</text>
<text x="205.3" y="9.9">4</text>
<text x="255.3" y="9.9">5</text>
<text x="305.3" y="9.9">6</text>
<text x="355.3" y="9.9">7</text>
<text x="405.3" y="9.9">8</text>
<text x="455.3" y="9.9">9</text>
<text x="504.6" y="9.9">10</text>
<text x="554.7" y="9.9">11</text>
<text x="22.3" y="36">A</text>
<text x="585.1" y="36">A</text>
<text x="22.3" y="85.9">B</text>
<text x="585" y="85.9">B</text>
<text x="22.2" y="135.9">C</text>
<text x="585" y="135.9">C</text>
<text x="531.9" y="153">POLITECNICO DI MILANO</text>
<text x="531.9" y="156">SCUOLA DEL DESIGN</text>
<text x="531.9" y="159">C.L. DESIGN DEGLI INTERNI</text>
<text x="532" y="162.8">PROGETTO:</text>
<text x="22.2" y="185.9">D</text>
<text x="584.9" y="185.9">D</text>
<text x="532" y="212.8">CORSO:</text>
<text x="542.4" y="216.2">STRUMENTI E METODI</text>
<text x="546.2" y="219.3">DEL PROGETTO</text>
<text x="532" y="229.5">DOCENTE:</text>
<text x="22.3" y="235.9">E</text>
<text x="544.6" y="235.9">MARCO FERRARA</text>
<text x="585" y="235.9">E</text>
<text x="532" y="246.1">STUDENTI:</text>
<text x="543.8" y="252.6">MICHELE MORTULA</text>
<text x="532" y="262.8">OGGETTO:</text>
<text x="549.6" y="269">903.392.33</text>
<text x="532" y="279.5">NOTE:</text>
<text x="22.4" y="285.9">F</text>
<text x="551.5" y="285.9">ABACO</text>
<text x="585.1" y="285.9">F</text>
<text x="532" y="296.1">NOME FILE:</text>
<text x="544.4" y="302.4">sedia STEFAN.dwg</text>
<text x="531.9" y="313.4">VERS</text>
<text x="571.9" y="313.4">DATA</text>
<text x="22.2" y="335.9">G</text>
<text x="585" y="335.9">G</text>
<text x="532" y="358.4">A</text>
<text x="565.6" y="358.4">2017.05.22</text>
<text x="532" y="362.9">TAVOLA NO.:</text>
<text x="568.2" y="362.9">1 DI</text>
<text x="575.3" y="362.9">3</text>
<text x="22.2" y="385.9">H</text>
<text x="585" y="385.9">H</text>
<text x="532" y="405.5">DATA:</text>
<text x="542" y="405.4">2017/07/17</text>
<text x="557" y="405.4">SCALA:</text>
<text x="573" y="405.4">1:5</text>
<text x="19.6" y="410.3" transform="rotate(-90 19.6 410.3)">DIRECTORY: /USERS/MATR.10542133/DESKTOP/DESIGN DEGLI INTERNI I2/STRUMENTI E METODI DEL PROGETTO (M. FERRARA)/MO-S_1_STUDIO/SEDIA STEFAN.DWG | PLOTTED ON: 2017.04.11 | BY USER: 869709</text>
<text x="48.8" y="413.4">1</text>
<text x="105.3" y="413.4">2</text>
<text x="155.3" y="413.4">3</text>
<text x="205.3" y="413.4">4</text>
<text x="255.3" y="413.4">5</text>
<text x="305.3" y="413.4">6</text>
<text x="355.3" y="413.4">7</text>
<text x="405.3" y="413.4">8</text>
<text x="455.3" y="413.4">9</text>
<text x="504.6" y="413.4">10</text>
<text x="531.5" y="412.5">0</text>
<text x="531.9" y="408.4">REV:</text>
<text x="541.5" y="412.5">50mm</text>
<text x="542" y="408.4">A</text>
<text x="556.5" y="412.5">125mm</text>
<text x="557" y="408.4">FORMATO:</text>
<text x="572.2" y="412.5">250mm</text>
<text x="573.5" y="408.4">A2</text>
</g>
</svg>
